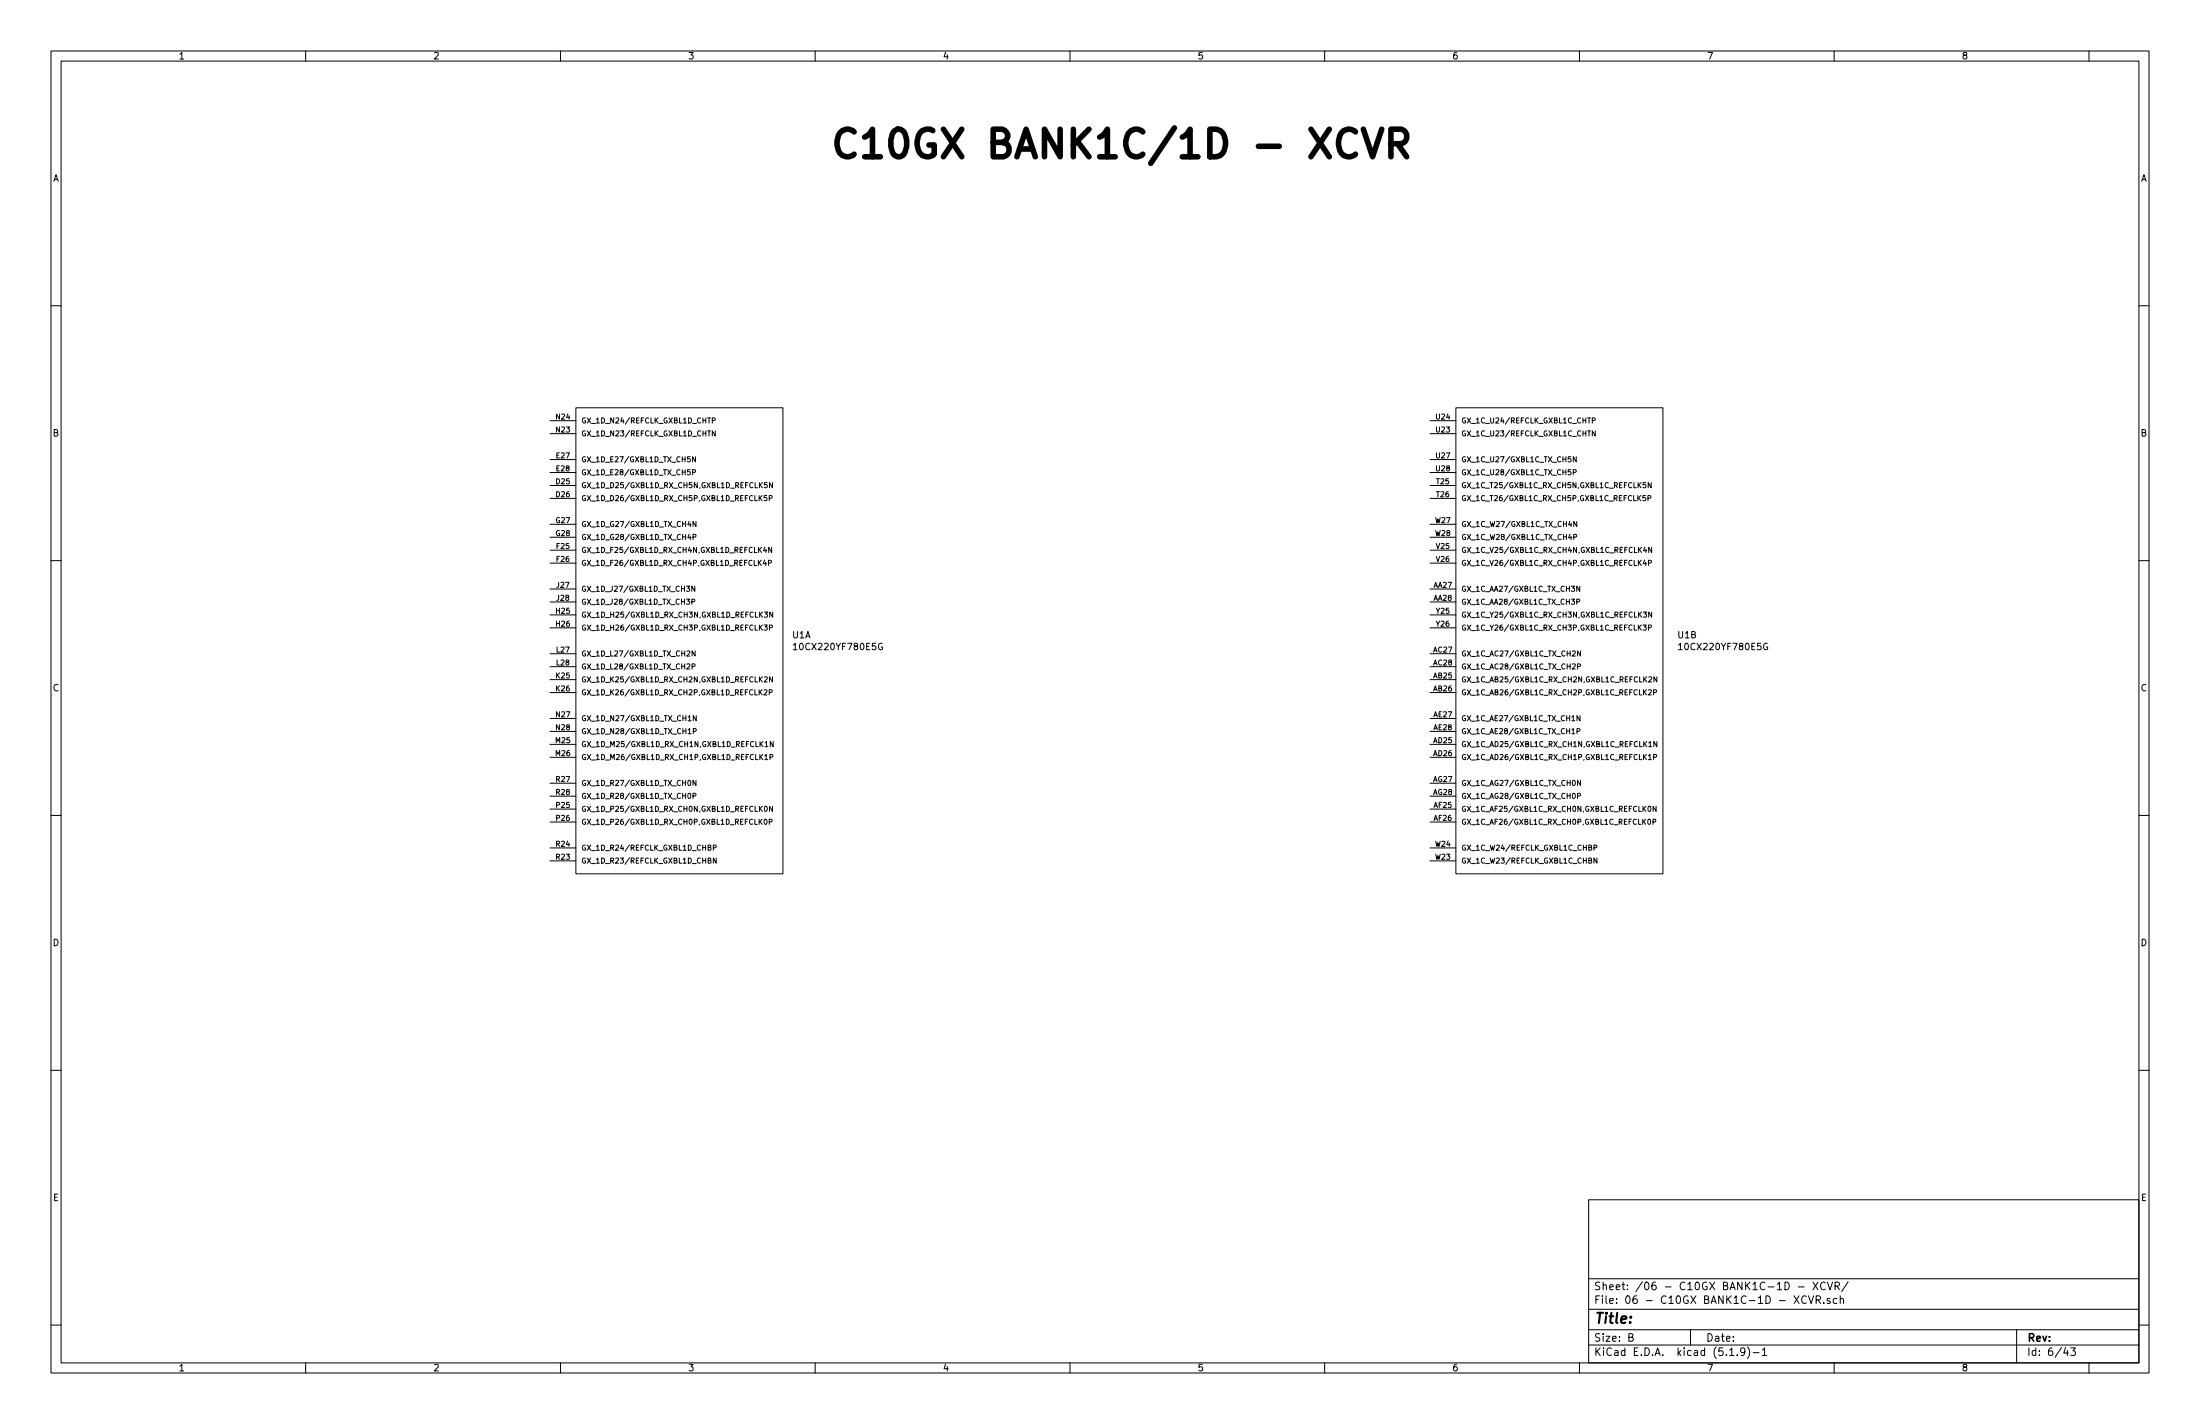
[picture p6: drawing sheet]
<svg xmlns="http://www.w3.org/2000/svg" width="432mm" height="279mm" viewBox="0 0 432 279" stroke-linecap="round" stroke-linejoin="round" font-family="sans-serif">
<g fill="none" stroke="#000" stroke-width=".2">
<path d="M10 10h411.8v259.4h-411.8zM12 12h407.8v255.4h-407.8zM60 10v2M110 10v2M160 10v2M210 10v2M260 10v2M310 10v2M360 10v2M410 10v2M10 60h2M419.8 60h2"/>
<path d="M107.9 95.3h5.1M107.9 97.8h5.1M107.9 90.2h5.1M107.9 92.7h5.1M107.9 85.1h5.1M107.9 82.6h5.1M113 80h40.7v91.5h-40.7zM135.9 92.7l.5-.1 .1-.4h-.6v1M136.5 89.6v1l-.6-1v1M139.8 82.5h.5v-.4l-.5-.1v1M140.4 84.5v1l-.6-1v1M150.5 97.2h-.5v.5h.4l.1 .4-.2 .1-.3-.1"/>
<path d="M150.5 94.7h-.4l-.1 .5 .5-.1v.5l-.1 .1-.4-.1M151 97.8l.5-.1v-.4l-.5-.1v1M151.6 94.7v1l-.6-1v1M280.7 95.3h5M280.7 97.8h5M280.7 90.2h5M280.7 92.7h5M280.7 85.1h5M280.7 82.6h5M285.7 80h40.7v91.5h-40.7zM308.3 92.2h-.5v.4h.5v.5l-.1 .1-.4-.1M308.8 92.7l.5-.1v-.4h-.5v1"/>
<path d="M309.4 89.6v1l-.6-1v1M312.5 82.5h.5l.1-.4-.6-.1v1M313.1 84.5v1l-.6-1v1M323 97.2h-.5l-.1 .5h.5l.1 .4-.2 .1-.4-.1M323 94.7h-.5v.5l.5-.1v.5l-.1 .1-.4-.1M323.4 97.8l.5-.1 .1-.4-.6-.1v1M324.1 94.7v1l-.6-1v1M10 110h2M107.9 108h5.1M107.9 110.5h5.1M107.9 102.9h5.1M107.9 105.4h5.1"/>
<path d="M107.9 115.6h5.1M107.9 118.1h5.1M134.7 115h.7l-.4 .4 .4 .2-.1 .3-.1 .1-.5-.1M134.7 117.6h.7l-.4 .3 .4 .2-.1 .4-.1 .1-.5-.1M135.8 118.1l.5-.1v-.4h-.5v1M136 105.4l.5-.1 .1-.4h-.6v1M136.4 115v1l-.6-1v1M136.6 102.3v1l-.6-1v1M150.1 109.9l-.3 .7h.6M150.1 107.3l-.2 .8h.6M150.3 110.3v.6M150.3 107.7v.7"/>
<path d="M150.8 110.5l.5-.1 .1-.4-.6-.1v1M151.5 107.4v1l-.6-1v1M280.7 108h5M280.7 110.5h5M280.7 102.9h5M280.7 105.4h5M280.7 115.6h5M280.7 118.1h5M308.9 105.4l.5-.1v-.4h-.5v1M309.5 118.1l.5-.1v-.4h-.5v1M309.5 102.3v1l-.6-1v1M310.1 115v1l-.6-1v1"/>
<path d="M322.8 109.9l-.3 .7h.7M322.8 107.3l-.2 .8h.6M323 110.3v.6M323.1 107.7v.7M323.5 110.5l.5-.1 .1-.4-.6-.1v1M324.2 107.4v1l-.6-1v1M419.8 110h2M107.9 120.7h5.1M107.9 123.2h5.1M107.9 133.4h5.1M107.9 135.9h5.1M107.9 128.3h5.1"/>
<path d="M107.9 130.8h5.1M134.8 130.3h.4l.2 .2-.6 .8h.6M135.8 130.8l.5-.1 .1-.4h-.6v1M136.4 127.7v1l-.6-1v1M150 122.6h.6l-.4 .4 .4 .2-.1 .3-.1 .1-.4-.1M150 135.4l.3-.1 .2 .3-.6 .7h.6M150 120.1h.6l-.3 .4 .3 .2v.3l-.2 .1-.4-.1M150 132.9l.4-.1 .2 .3-.6 .7h.6M151 135.9l.5-.1v-.4l-.5-.1v1M151 123.2l.5-.1 .1-.4-.6-.1v1M151.6 132.8v1l-.6-1v1M151.7 120.1v1l-.6-1v1"/>
<path d="M155.7 126.6l.4-.4v1.3M155.7 127.5h.7M173.1 126.3a.59 .59 0 0 0-.7 .6 .59 .59 0 0 0 .7 .5l.1-.5h-.3M280.7 120.7h5M280.7 123.2h5M280.7 133.4h5M280.7 135.9h5M280.7 128.3h5M280.7 130.8h5M309.6 130.8l.5-.1 .1-.4h-.6v1M310.2 127.7v1l-.6-1v1M322.5 122.6h.6l-.3 .4 .3 .2v.3l-.2 .1-.4-.1"/>
<path d="M322.5 120.1h.7l-.4 .4 .4 .2-.1 .3-.1 .1-.5-.1M323.5 135.4l.4-.1 .2 .3-.6 .7h.6M323.5 123.2l.5-.1 .1-.4-.6-.1v1M323.6 132.9l.4-.1 .2 .3-.7 .7h.7M324.2 120.1v1l-.6-1v1M324.6 135.9l.4-.1 .1-.4-.5-.1v1M325.2 132.8v1l-.6-1v1M329.4 126.6l.4-.4v1.3M329.4 127.5h.8M346.9 126.3a.59 .59 0 0 0-.8 .6 .59 .59 0 0 0 .8 .5v-.5h-.2M10 160h2M107.9 146.1h5.1"/>
<path d="M107.9 148.6h5.1M107.9 141h5.1M107.9 143.5h5.1M107.9 158.8h5.1M107.9 153.7h5.1M107.9 156.2h5.1M135.1 144h.5M136 156.2l.5-.1 .1-.4h-.6v1M136.1 143.5l.5-.1v-.4h-.5v1M136.6 153.1v1l-.6-1v1M136.7 140.4v1l-.6-1v1M150.1 148.3l.3-.3v1"/>
<path d="M150.1 158.3l.1-.1a.49 .49 0 0 1 .4 .5 .49 .49 0 0 1-.4 .5l-.2-.4zM150.1 149h.6M150.2 145.8l.2-.3v1M150.2 146.5h.5M151.1 148.6l.5-.1 .1-.4-.6-.1v1M151.6 158.2v1l-.6-1v1M151.7 145.5v1l-.5-1v1M280.7 146.1h5M280.7 148.6h5M280.7 141h5M280.7 143.5h5M280.7 158.8h5"/>
<path d="M280.7 153.7h5M280.7 156.2h5M309.5 143.5l.5-.1 .1-.4h-.6v1M309.6 156.2l.5-.1 .1-.4h-.6v1M310.1 140.4v1l-.6-1v1M310.2 153.1v1l-.6-1v1M323.5 148.3l.3-.3v1M323.5 158.3l.2-.1a.55 .55 0 0 1 .3 .5 .55 .55 0 0 1-.3 .5l-.3-.4zM323.5 149h.6M323.6 145.8l.3-.3v1M323.6 146.5h.6M324.6 148.6l.4-.1 .1-.4-.5-.1v1"/>
<path d="M325 158.2v1l-.5-1v1M325.2 145.5v1l-.6-1v1M419.8 160h2M107.9 161.3h5.1M107.9 168.9h5.1M107.9 166.4h5.1M140 166.3h.5v-.4l-.5-.1v1M140.6 168.4v1l-.6-1v1M150.1 160.8l.1-.1a.49 .49 0 0 1 .4 .5 .49 .49 0 0 1-.5 .5l-.1-.4zM151 161.3l.5-.1v-.4l-.5-.1v1M280.7 161.3h5M280.7 168.9h5"/>
<path d="M280.7 166.4h5M312.9 166.3h.4l.1-.4-.5-.1v1M313.4 168.4v1l-.5-1v1M323.5 160.8l.1-.1a.55 .55 0 0 1 .4 .5 .55 .55 0 0 1-.4 .5l-.2-.2zM324.4 161.3l.5-.1v-.4l-.5-.1v1M10 210h2M419.8 210h2M311.8 235.4h108v32h-108zM10 260h2M311.8 256.9h108M311.8 250.9h108M352.1 254.3l1 1.5"/>
<path d="M353 252.5h1.1M353.1 254.3l-1 1.5M354.5 254.4a.59 .59 0 0 0-.7 0 .59 .59 0 0 0-.2 .7 .56 .56 0 0 0 .3 .6 .56 .56 0 0 0 .6-.1M355 254.3l.5 1.5 .5-1.5M355.8 251.6l1 1.5M356.5 255h.7l.1-.2v-.4l-.3-.1h-.5v1.5M356.8 255l.5 .8M356.8 251.6l-1 1.5M358 255.6v.2M358.2 251.7a.59 .59 0 0 0-.7 0 .59 .59 0 0 0-.2 .7 .56 .56 0 0 0 .3 .6 .56 .56 0 0 0 .6-.1M358.7 251.6l.5 1.5 .5-1.5M359.2 254.8a.37 .37 0 0 0-.6 .2l.1 .2 .5 .1 .1 .2-.3 .3-.4-.1"/>
<path d="M360.2 252.3h.7l.1-.2v-.4l-.2-.1h-.6v1.5M360.5 254.8h-.4l-.3 .2 .1 .6 .2 .2 .4-.1M360.5 252.3l.5 .8M361.2 254.9v-.1a.37 .37 0 0 1 .6 .2v.8M361.2 254.3v1.5M362.7 251.5l-1.2 1.9M419.8 260h2M60 267.4v2M110 267.4v2M160 267.4v2M210 267.4v2M260 267.4v2"/>
<path d="M310 267.4v2M311.8 263.9h108M311.8 260.9h108M319.7 262.4l.7-.1 .1-.2-.1-.4h-.7v1.5h.6l.2-.2 .1-.3-.4-.3M331.8 260.9v3M339.5 266h.8M341 265.8v.2M342.5 265.1l-.3 .3-.4-.1-.2-.2 .2-.6h.4l.3 .2-.1 .9-.3 .4h-.3M343 264.3a1.71 1.71 0 0 1 0 2.2M344.1 265.4h1.2M345.9 264.9l.4-.4v1.5M345.9 266h.9"/>
<path d="M360 267.4v2M395.8 260.9v6.5M405.4 264.4l-.3 1.1h.9M405.8 265v1M406.4 264.5h.9l-.4 .5 .4 .2v.6l-.2 .2-.7-.2M410 267.4v2"/>
</g>
<path d="M266 25.9a1.84 1.84 0 0 0-3 .7 3.5 3.5 0 0 0 .7 3.9 1.9 1.9 0 0 0 2.3-.2M267.6 25.3l1.8 5.5 1.8-5.5M273 28.2h2.1a1.47 1.47 0 0 0 1-1.4 1.47 1.47 0 0 0-1-1.5h-2.1v5.5M274.3 28.2l1.8 2.6" fill="none" stroke="#000" stroke-width="1.1"/>
<text font-size="7.5" x="162.6" y="31">C10GX BANK1C/1D - XCVR</text>
<text font-size="2.8" x="312.8" y="259.7">Title:</text>
<g font-size="2.1">
<text x="312.8" y="255.8">File: 06 - C10GX BANK1C-1D - XCVR.sch</text>
<text x="312.8" y="253.1">Sheet: /06 - C10GX BANK1C-1D - XCVR/</text>
<text x="312.8" y="263.2">Size: B</text>
<text x="334.8" y="263.2">Date:</text>
<text x="397.8" y="263.2">Rev:</text>
<text x="312.8" y="266">KiCad E.D.A. kicad (5.1.9)-1</text>
<text x="397.8" y="266">Id: 6/43</text>
</g>
<g font-size="1.8">
<text x="35" y="11.6">1</text>
<text x="85" y="11.6">2</text>
<text x="135" y="11.6">3</text>
<text x="185" y="11.6">4</text>
<text x="235" y="11.6">5</text>
<text x="285" y="11.6">6</text>
<text x="335" y="11.6">7</text>
<text x="385" y="11.6">8</text>
<text x="10.4" y="35.6">A</text>
<text x="420.2" y="35.6">A</text>
<text x="10.4" y="85.6">B</text>
<text x="420.2" y="85.6">B</text>
<text x="155.5" y="125.2">U1A</text>
<text x="329.4" y="125.2">U1B</text>
<text x="156.4" y="127.6">10CX220YF780E5G</text>
<text x="330.1" y="127.6">10CX220YF780E5G</text>
<text x="10.4" y="135.6">C</text>
<text x="420.2" y="135.6">C</text>
<text x="10.4" y="185.6">D</text>
<text x="420.2" y="185.6">D</text>
<text x="10.4" y="235.6">E</text>
<text x="420.2" y="235.6">E</text>
<text x="35" y="269">1</text>
<text x="85" y="269">2</text>
<text x="135" y="269">3</text>
<text x="185" y="269">4</text>
<text x="235" y="269">5</text>
<text x="285" y="269">6</text>
<text x="335" y="269">7</text>
<text x="385" y="269">8</text>
</g>
<g font-size="1.4">
<text x="109.2" y="82.3">N24</text>
<text x="114" y="83.1">GX_1D_N24/REFCLK_GXBL1D_CHTP</text>
<text x="281.9" y="82.3">U24</text>
<text x="286.8" y="83.1">GX_1C_U24/REFCLK_GXBL1C_CHTP</text>
<text x="109.2" y="84.8">N23</text>
<text x="109.2" y="89.9">E27</text>
<text x="114" y="85.6">GX_1D_N23/REFCLK_GXBL1D_CHTN</text>
<text x="281.9" y="84.8">U23</text>
<text x="281.9" y="89.9">U27</text>
<text x="286.8" y="85.6">GX_1C_U23/REFCLK_GXBL1C_CHTN</text>
<text x="109.2" y="95">D25</text>
<text x="109.2" y="92.5">E28</text>
<text x="114" y="95.8">GX_1D_D25/GXBL1D_RX_CH5N,GXBL1D_REFCLK5N</text>
<text x="114" y="90.7">GX_1D_E27/GXBL1D_TX_CH5N</text>
<text x="114" y="93.2">GX_1D_E28/GXBL1D_TX_CH5P</text>
<text x="281.9" y="92.5">U28</text>
<text x="282" y="95">T25</text>
<text x="286.8" y="95.8">GX_1C_T25/GXBL1C_RX_CH5N,GXBL1C_REFCLK5N</text>
<text x="286.8" y="90.7">GX_1C_U27/GXBL1C_TX_CH5N</text>
<text x="286.8" y="93.2">GX_1C_U28/GXBL1C_TX_CH5P</text>
<text x="109.2" y="97.5">D26</text>
<text x="114" y="98.3">GX_1D_D26/GXBL1D_RX_CH5P,GXBL1D_REFCLK5P</text>
<text x="282" y="97.5">T26</text>
<text x="286.8" y="98.3">GX_1C_T26/GXBL1C_RX_CH5P,GXBL1C_REFCLK5P</text>
<text x="109.2" y="102.6">G27</text>
<text x="109.2" y="105.2">G28</text>
<text x="109.3" y="107.7">F25</text>
<text x="114" y="103.4">GX_1D_G27/GXBL1D_TX_CH4N</text>
<text x="114" y="105.9">GX_1D_G28/GXBL1D_TX_CH4P</text>
<text x="281.8" y="102.6">W27</text>
<text x="281.8" y="105.2">W28</text>
<text x="282" y="107.7">V25</text>
<text x="286.8" y="103.4">GX_1C_W27/GXBL1C_TX_CH4N</text>
<text x="286.8" y="105.9">GX_1C_W28/GXBL1C_TX_CH4P</text>
<text x="109.3" y="110.2">F26</text>
<text x="114" y="108.5">GX_1D_F25/GXBL1D_RX_CH4N,GXBL1D_REFCLK4N</text>
<text x="114" y="111">GX_1D_F26/GXBL1D_RX_CH4P,GXBL1D_REFCLK4P</text>
<text x="282" y="110.2">V26</text>
<text x="286.8" y="108.5">GX_1C_V25/GXBL1C_RX_CH4N,GXBL1C_REFCLK4N</text>
<text x="286.8" y="111">GX_1C_V26/GXBL1C_RX_CH4P,GXBL1C_REFCLK4P</text>
<text x="109.3" y="115.3">J27</text>
<text x="109.3" y="117.9">J28</text>
<text x="114" y="116.1">GX_1D_J27/GXBL1D_TX_CH3N</text>
<text x="114" y="118.6">GX_1D_J28/GXBL1D_TX_CH3P</text>
<text x="281.4" y="115.3">AA27</text>
<text x="281.4" y="117.9">AA28</text>
<text x="286.8" y="116.1">GX_1C_AA27/GXBL1C_TX_CH3N</text>
<text x="286.8" y="118.6">GX_1C_AA28/GXBL1C_TX_CH3P</text>
<text x="109.2" y="120.4">H25</text>
<text x="109.2" y="122.9">H26</text>
<text x="114" y="121.2">GX_1D_H25/GXBL1D_RX_CH3N,GXBL1D_REFCLK3N</text>
<text x="114" y="123.7">GX_1D_H26/GXBL1D_RX_CH3P,GXBL1D_REFCLK3P</text>
<text x="282" y="120.4">Y25</text>
<text x="282" y="122.9">Y26</text>
<text x="286.8" y="121.2">GX_1C_Y25/GXBL1C_RX_CH3N,GXBL1C_REFCLK3N</text>
<text x="286.8" y="123.7">GX_1C_Y26/GXBL1C_RX_CH3P,GXBL1C_REFCLK3P</text>
<text x="109.3" y="128">L27</text>
<text x="109.3" y="130.6">L28</text>
<text x="114" y="128.8">GX_1D_L27/GXBL1D_TX_CH2N</text>
<text x="114" y="131.3">GX_1D_L28/GXBL1D_TX_CH2P</text>
<text x="281.4" y="128">AC27</text>
<text x="281.4" y="130.6">AC28</text>
<text x="286.8" y="128.8">GX_1C_AC27/GXBL1C_TX_CH2N</text>
<text x="286.8" y="131.3">GX_1C_AC28/GXBL1C_TX_CH2P</text>
<text x="109.2" y="133.1">K25</text>
<text x="109.2" y="135.6">K26</text>
<text x="114" y="133.9">GX_1D_K25/GXBL1D_RX_CH2N,GXBL1D_REFCLK2N</text>
<text x="114" y="136.4">GX_1D_K26/GXBL1D_RX_CH2P,GXBL1D_REFCLK2P</text>
<text x="281.4" y="133.1">AB25</text>
<text x="281.4" y="135.6">AB26</text>
<text x="286.8" y="133.9">GX_1C_AB25/GXBL1C_RX_CH2N,GXBL1C_REFCLK2N</text>
<text x="286.8" y="136.4">GX_1C_AB26/GXBL1C_RX_CH2P,GXBL1C_REFCLK2P</text>
<text x="109.2" y="140.7">N27</text>
<text x="109.2" y="143.3">N28</text>
<text x="114" y="141.5">GX_1D_N27/GXBL1D_TX_CH1N</text>
<text x="281.5" y="140.7">AE27</text>
<text x="281.5" y="143.3">AE28</text>
<text x="286.8" y="141.5">GX_1C_AE27/GXBL1C_TX_CH1N</text>
<text x="109.1" y="145.8">M25</text>
<text x="109.1" y="148.3">M26</text>
<text x="114" y="146.6">GX_1D_M25/GXBL1D_RX_CH1N,GXBL1D_REFCLK1N</text>
<text x="114" y="149.1">GX_1D_M26/GXBL1D_RX_CH1P,GXBL1D_REFCLK1P</text>
<text x="114" y="144">GX_1D_N28/GXBL1D_TX_CH1P</text>
<text x="281.4" y="145.8">AD25</text>
<text x="281.4" y="148.3">AD26</text>
<text x="286.8" y="146.6">GX_1C_AD25/GXBL1C_RX_CH1N,GXBL1C_REFCLK1N</text>
<text x="286.8" y="149.1">GX_1C_AD26/GXBL1C_RX_CH1P,GXBL1C_REFCLK1P</text>
<text x="286.8" y="144">GX_1C_AE28/GXBL1C_TX_CH1P</text>
<text x="109.2" y="153.4">R27</text>
<text x="109.2" y="156">R28</text>
<text x="114" y="154.2">GX_1D_R27/GXBL1D_TX_CH0N</text>
<text x="281.4" y="153.4">AG27</text>
<text x="281.4" y="156">AG28</text>
<text x="286.8" y="154.2">GX_1C_AG27/GXBL1C_TX_CH0N</text>
<text x="109.2" y="158.5">P25</text>
<text x="109.2" y="161">P26</text>
<text x="114" y="159.3">GX_1D_P25/GXBL1D_RX_CH0N,GXBL1D_REFCLK0N</text>
<text x="114" y="161.8">GX_1D_P26/GXBL1D_RX_CH0P,GXBL1D_REFCLK0P</text>
<text x="114" y="156.7">GX_1D_R28/GXBL1D_TX_CH0P</text>
<text x="281.5" y="158.5">AF25</text>
<text x="281.5" y="161">AF26</text>
<text x="286.8" y="159.3">GX_1C_AF25/GXBL1C_RX_CH0N,GXBL1C_REFCLK0N</text>
<text x="286.8" y="161.8">GX_1C_AF26/GXBL1C_RX_CH0P,GXBL1C_REFCLK0P</text>
<text x="286.8" y="156.7">GX_1C_AG28/GXBL1C_TX_CH0P</text>
<text x="109.2" y="166.1">R24</text>
<text x="114" y="166.9">GX_1D_R24/REFCLK_GXBL1D_CHBP</text>
<text x="281.8" y="166.1">W24</text>
<text x="286.8" y="166.9">GX_1C_W24/REFCLK_GXBL1C_CHBP</text>
<text x="109.2" y="168.7">R23</text>
<text x="114" y="169.4">GX_1D_R23/REFCLK_GXBL1D_CHBN</text>
<text x="281.8" y="168.7">W23</text>
<text x="286.8" y="169.4">GX_1C_W23/REFCLK_GXBL1C_CHBN</text>
</g>
</svg>
